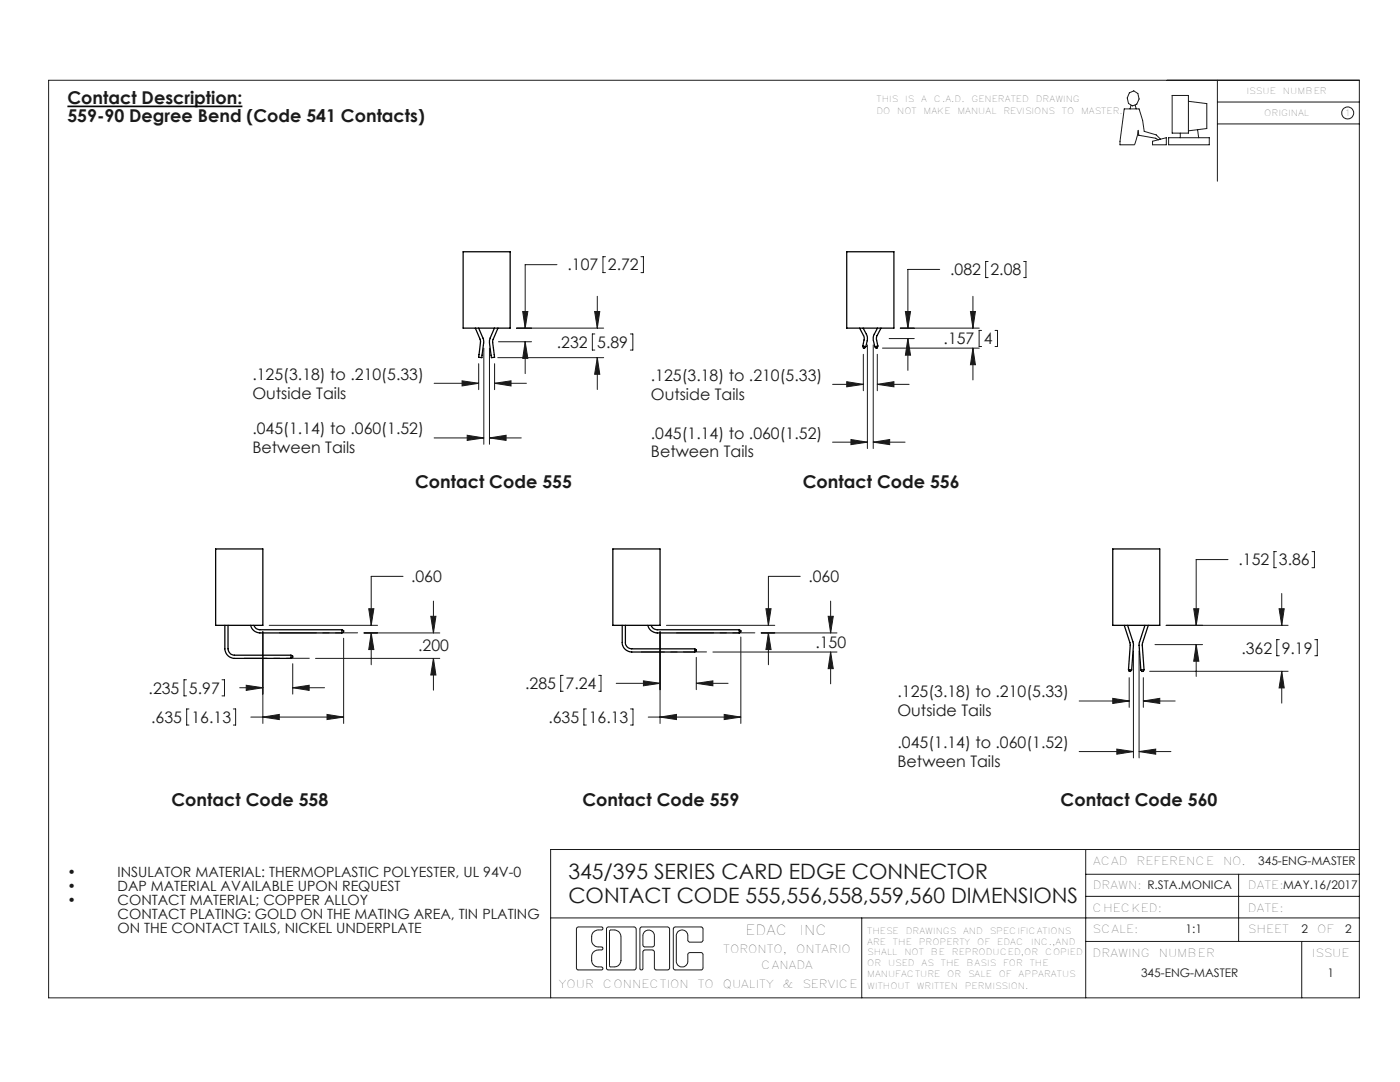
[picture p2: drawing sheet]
<svg xmlns="http://www.w3.org/2000/svg" width="279mm" height="216mm" viewBox="0 0 279 216" stroke-linecap="round" stroke-linejoin="round" font-family="sans-serif">
<path d="M13.5 21.2h34.9" fill="none" stroke="#000" stroke-width=".33"/>
<g fill="none" stroke="#191924" stroke-width=".2">
<path d="M9.7 16h261.6v183.1h-261.6zM225.4 18.5l.9-.4 .8 .6 .2 1.1-.4 1-.9 .3-.8-.5-.2-1.1zM233.9 19.1h3.3v7.5h-3.3zM243 16v20.2M225.7 21.1l-.2 .6M226.6 21l.2 .7M230 28.2l2.8-.7v1.4h-2.8zM231.6 27.8l-.8-.9-2.4-.7-.4-2.2-.7-2.3h-2.9l-.9 7.2h2.9l.6-1.8 .2-1.1 .1 1 3.3 .6 .6 .3M233.2 27.5h8.1v1.4h-8.1zM235.5 26.6v.9M237.2 20.2l3.6 .5v4.9l-3.6 .5M239 25.9l.2 1.6"/>
<path d="M243 20.4h28.3M243 24.7h28.3M111.2 52.8h-6.4v12.7M119.2 59.1v6.4M120.8 51.2h-.5v3.2h.5M127.9 51.2h.5v3.2h-.5M187.5 53.8h-6.3v11.7M194.2 59.1v6.4M197.2 52.2h-.5v3.2h.5M204.3 52.2h.5v3.2h-.5M86.6 76.5h8.9M92.2 76l3.3 .5-3.3 .5z"/>
<path d="M95.5 72.6v5.2M96.6 69.5v19.2M97.7 69.5v19.2M98.7 72.6v5.2M98.7 76.5h6.4M98.7 76.5l3.3-.5v1zM99.3 71.4h21.2M99.5 68.2h6.6M103.1 65.5h17.4M104.3 62.2h1l-.5 3.3zM104.8 68.2v6.3M104.8 68.2l.5 3.3h-1z"/>
<path d="M118.7 62.2h1l-.5 3.3zM118.7 66.6h-.5v3.2h.5M119.2 71.4v6.3M119.2 71.4l.5 3.3h-1zM125.8 66.6h.5v3.2h-.5M166.2 76.7h6.1M169 76.2l3.3 .5-3.3 .5zM172.3 70.7v7.3M173.1 68.8v20.7M174.3 68.8v20.7M175.1 70.7v7.3M175.1 76.7h6.3"/>
<path d="M175.1 76.7l3.3-.5v1zM176.1 69.5h19.3M177.4 67.6h5.1M179.7 65.5h15.7M180.7 62.2h1l-.5 3.3zM181.2 67.6v6.3M181.2 67.6l.5 3.3h-1zM193.7 62.2h1l-.5 3.3zM194.2 69.5v6.3M194.2 69.5l.5 3.3h-1zM195.9 65.9h-.5v3.2h.5M198.6 65.9h.5v3.2h-.5"/>
<path d="M86.6 87.4h10M93.2 86.9l3.4 .5-3.4 .5zM97.7 87.4h6.3M97.7 87.4l3.3-.5v1zM166.2 88.2h6.9M169.8 87.7l3.3 .5-3.3 .5zM174.3 88.2h6.3M174.3 88.2l3.3-.5v1zM80.4 115h-6.3v9.8M86.5 119.9v6.4M159.7 115h-6.3v9.8M165.8 119.9v6.4"/>
<path d="M245.1 111.7h-6.4v13.1M254.7 110.1h-.5v3.2h.5M255.8 118.4v6.4M261.8 110.1h.5v3.2h-.5M37.2 135.6h-.5v3.3h.5M44.3 135.6h.5v3.3h-.5M47.8 137.2h4.7M49.1 136.7l3.4 .5-3.4 .6zM52.5 126v18.4M53.7 124.8h21.7M58.4 132.4v6.1M58.4 137.2h6.4"/>
<path d="M58.4 137.2l3.3-.5v1.1zM63 131.4h24.8M68.6 127.4v17M72.6 126.3h15.2M73.6 121.5h1l-.5 3.3zM74.1 126.3v6.3M74.1 126.3l.5 3.3h-1zM86 123h1l-.5 3.3zM86.5 131.4v6.3M86.5 131.4l.5 3.3h-1zM112.4 134.8h-.5v3.1h.5M119.5 134.8h.4v3.1h-.4"/>
<path d="M123 136.3h8.7M128.4 135.9l3.3 .4-3.3 .5zM131.7 126v18.4M133 124.8h21.6M139 131.2v6.4M139 136.3h6.3M139 136.3l3.3-.4v.9zM142.3 130.1h24.7M147.8 127.1v17.3M151.9 126.3h15.1M152.9 121.5h1l-.5 3.3zM153.4 126.3v6.3"/>
<path d="M153.4 126.3l.5 3.3h-1zM165.3 123h1l-.5 3.3zM165.8 130.1v6.4M165.8 130.1l.5 3.3h-1zM215.4 139.9h10M222.1 139.3l3.3 .6-3.3 .5zM225.4 135.2v5.9M226.2 129.9v21.3M227.3 129.9v21.3M228.2 135.2v5.9M228.2 139.9h6.3M228.2 139.9l3.3-.6v1.1z"/>
<path d="M229.4 133.9h27.7M230.5 128.6h9.5M232.7 124.8h24.4M238.2 121.5h1.1l-.6 3.3zM238.7 128.6l.6 3.3h-1.1zM238.7 128.6v6.4M255.3 121.5h1l-.5 3.3zM255.3 127.6h-.5v3.2h.5M255.8 133.9v6.4M255.8 133.9l.5 3.4h-1zM262.4 127.6h.5v3.2h-.5M37.7 141.5h-.4v3.2h.4"/>
<path d="M46.6 141.5h.4v3.2h-.4M50.1 143.1h18.5M52.5 143.1l3.2-.5v1zM65.3 142.6l3.3 .5-3.3 .5zM117 141.5h-.5v3.2h.5M125.8 141.5h.5v3.2h-.5M129.4 143.1h18.4M131.7 143.1l3.3-.5v1zM144.5 142.6l3.3 .5-3.3 .5zM215.4 150h10.8M222.9 149.5l3.3 .5-3.3 .5zM227.3 150h6.4"/>
<path d="M227.3 150l3.3-.5v1zM216.7 178.9h54.6M216.7 174.4h54.6M216.7 169.5v29.6M247.2 174.4v13.5M271.3 169.5h-161.4v29.6M109.9 183.2h161.4M118.1 186.9a1.32 1.32 0 0 1 1.4-1.3h.5a.3 .3 0 0 0 .3-.3 .3 .3 0 0 0-.3-.3h-4.6l-.3 .1-.1 8 .3 .4h4.7a.3 .3 0 0 0 .3-.3 .3 .3 0 0 0-.3-.3h-.5a1.32 1.32 0 0 1-1.4-1.3M118.1 186.8v.8a1.32 1.32 0 0 0 1.4 1.3h.5a.3 .3 0 0 1 .3 .3 .3 .3 0 0 1-.3 .3h-.5a1.38 1.38 0 0 0-1.4 1.4v.8M121.2 185h5.4l.3 .2 .1 7.9-.3 .4h-5.4l-.3-.2v-8.1zM123.9 191.6a1.38 1.38 0 0 1-1.3 1.3h-.8l-.2-.1v-7.1l.2-.1h.9a1.4 1.4 0 0 1 1.2 1.3v4.8M128.7 189.5l-.2 .1-.2 .3v3.4a.3 .3 0 0 1-.3 .2 .3 .3 0 0 1-.3-.2l.1-8.2 .3-.1h5.2l.3 .1v8.1l-.1 .2-.1 .1h-2.6l-.2-.3-.1-3.4-.3-.3h-1.5"/>
<path d="M128.7 188.9l-.3-.1-.1-.2v-1.9a1.15 1.15 0 0 1 1.2-1.1 1.15 1.15 0 0 1 1.1 1.1l-.1 2.1-.3 .1h-1.5M134.4 185.1l.3-.1h5.2l.3 .1 .1 2.5-.2 .3-2.5 .1-.3-.4v-.9a1.15 1.15 0 0 0-1.2-1.1 1.15 1.15 0 0 0-1.1 1.1v5.1a1.15 1.15 0 0 0 1.1 1.1 1.15 1.15 0 0 0 1.2-1.1v-1.4l.1-.2 .2-.1h2.5l.2 .3v2.8l-.2 .3h-5.4l-.3-.1zM172 183.2v15.9M216.7 187.9h54.6M259.8 187.9v11.2"/>
<circle cx="269" cy="22.5" r="1.19"/>
</g>
<path d="M55.7 126.3h15.7M135 126.3h15.6" fill="none" stroke="#191924" stroke-width=".2" stroke-dasharray="15.2 1.3 1.3 1.3" stroke-dashoffset="7.8"/>
<path d="M48.7 131.4h13M128 130.1h13" fill="none" stroke="#191924" stroke-width=".2" stroke-dasharray="15.2 1.3 1.3 1.3" stroke-dashoffset="10.6"/>
<g fill="#191924">
<path d="M152.9 121.5h1l-.5 3.3zM153.4 126.3l.5 3.3h-1zM165.3 123h1l-.5 3.3zM165.8 130.1l.5 3.3h-1zM73.6 121.5h1l-.5 3.3zM74.1 126.3l.5 3.3h-1zM86 123h1l-.5 3.3zM86.5 131.4l.5 3.3h-1z"/>
<path d="M131.7 143.1l3.3-.5v1zM144.5 142.6l3.3 .5-3.3 .5zM128.4 135.9l3.3 .4-3.3 .5zM139 136.3l3.3-.4v.9zM52.5 143.1l3.2-.5v1zM65.3 142.6l3.3 .5-3.3 .5zM49.1 136.7l3.4 .5-3.4 .6zM58.4 137.2l3.3-.5v1.1zM104.8 68.2l.5 3.3h-1zM104.3 62.2h1l-.5 3.3zM119.2 71.4l.5 3.3h-1zM118.7 62.2h1l-.5 3.3zM92.2 76l3.3 .5-3.3 .5zM98.7 76.5l3.3-.5v1zM97.7 87.4l3.3-.5v1zM93.2 86.9l3.4 .5-3.4 .5zM181.2 67.6l.5 3.3h-1zM180.7 62.2h1l-.5 3.3zM194.2 69.5l.5 3.3h-1zM193.7 62.2h1l-.5 3.3zM174.3 88.2l3.3-.5v1zM169.8 87.7l3.3 .5-3.3 .5zM175.1 76.7l3.3-.5v1zM169 76.2l3.3 .5-3.3 .5zM238.7 128.6l.6 3.3h-1.1zM238.2 121.5h1.1l-.6 3.3zM255.8 133.9l.5 3.4h-1zM255.3 121.5h1l-.5 3.3zM222.9 149.5l3.3 .5-3.3 .5zM227.3 150l3.3-.5v1zM222.1 139.3l3.3 .6-3.3 .5zM228.2 139.9l3.3-.6v1.1z"/>
</g>
<g fill="none" stroke="#000" stroke-width=".25">
<path d="M92.4 50.2h9.4v15.3h-9.4zM169 50.2h9.4v15.3h-9.4zM94.9 65.5l1 2.7-.4 3.1 .7 .1 .4-3.2-.2-.6-.9-2.1M98.7 65.5l-1 2.4 .4 3.5 .6-.1-.4-3.3 1.1-2.5M171.6 65.5l.8 1.7 .1 .5-.3 1.3M172.2 69l.6 .2M172.2 69l.1 .4 .2 .1 .3-.3M172.3 65.5l.8 1.8-.3 1.9M175.1 65.5l-.8 1.8 .3 1.9M175.2 69l-.6 .2M175.2 69l-.1 .4-.3 .1-.2-.3M175.8 65.5l-.9 1.7v.5l.3 1.3"/>
<path d="M43 109.5h9.5v15.3h-9.5zM122.3 109.5h9.4v15.3h-9.4zM222.1 109.5h9.4v15.3h-9.4zM44.9 124.8v4.7a1.97 1.97 0 0 0 1.9 1.9h11.3M45.5 124.8v4.7a1.33 1.33 0 0 0 1.3 1.2h11.3M50 124.8a1.93 1.93 0 0 0 1.9 1.5h16.3M50.7 124.8l.5 .6 .7 .3h16.3M58.1 130.7v.7M58.1 130.7l.3 .2v.3l-.3 .2M68.2 125.7v.6M68.2 125.7l.4 .1v.3l-.4 .2M124.2 124.8v3.4a1.9 1.9 0 0 0 1.9 1.9h12.5"/>
<path d="M124.8 124.8v3.4a1.26 1.26 0 0 0 1.3 1.3h12.5M129.3 124.8a1.93 1.93 0 0 0 1.9 1.5h16.3M129.9 124.8l.6 .6 .7 .3h16.3M138.6 129.5v.6M138.6 129.5l.4 .1v.3l-.4 .2M147.5 125.7v.6M147.5 125.7l.3 .1v.3l-.3 .2M224.4 124.8l1.2 3.8-.4 5M225 124.8l1.2 3.7-.4 5.2M225.2 133.6l.6 .1M225.2 133.6l.2 .3 .2 .1 .2-.3M228.3 133.6l-.6 .1"/>
<path d="M228.3 133.6l-.1 .3-.3 .1-.2-.3M228.5 124.8l-1.2 3.6 .4 5.3M229.2 124.8l-1.2 3.7 .3 5.1"/>
</g>
<g font-size="4.2" fill="#191924">
<text x="113.4" y="175.4">345/395 SERIES CARD EDGE CONNECTOR</text>
<text x="113.4" y="180.1">CONTACT CODE 555,556,558,559,560 DIMENSIONS</text>
</g>
<g font-size="3.5" fill="#191924">
<text x="13.5" y="20.9">Contact Description:</text>
<text x="13.5" y="24.4">559-90 Degree Bend (Code 541 Contacts)</text>
<text x="82.8" y="97.4">Contact Code 555</text>
<text x="160.2" y="97.4">Contact Code 556</text>
<text x="34.2" y="160.9">Contact Code 558</text>
<text x="116.3" y="160.9">Contact Code 559</text>
<text x="211.7" y="160.9">Contact Code 560</text>
</g>
<g font-size="3.2" fill="#191924">
<text x="113.3" y="54">.107</text>
<text x="121.3" y="54">2.72</text>
<text x="189.6" y="54.9">.082</text>
<text x="197.7" y="54.9">2.08</text>
<text x="111.1" y="69.4">.232</text>
<text x="119.2" y="69.4">5.89</text>
<text x="188.3" y="68.7">.157</text>
<text x="196.4" y="68.7">4</text>
<text x="50.4" y="75.8">.125(3.18) to .210(5.33)</text>
<text x="129.9" y="76">.125(3.18) to .210(5.33)</text>
<text x="50.4" y="79.5">Outside Tails</text>
<text x="129.9" y="79.7">Outside Tails</text>
<text x="50.4" y="86.7">.045(1.14) to .060(1.52)</text>
<text x="129.9" y="87.5">.045(1.14) to .060(1.52)</text>
<text x="50.4" y="90.4">Between Tails</text>
<text x="129.9" y="91.3">Between Tails</text>
<text x="247.2" y="112.8">.152</text>
<text x="255.2" y="112.8">3.86</text>
<text x="82" y="116.2">.060</text>
<text x="161.3" y="116.2">.060</text>
<text x="83.4" y="129.9">.200</text>
<text x="162.7" y="129.3">.150</text>
<text x="247.7" y="130.4">.362</text>
<text x="255.8" y="130.4">9.19</text>
<text x="104.8" y="137.5">.285</text>
<text x="112.9" y="137.5">7.24</text>
<text x="29.7" y="138.4">.235</text>
<text x="37.7" y="138.4">5.97</text>
<text x="179.1" y="142.9">Outside Tails</text>
<text x="179.1" y="139.1">.125(3.18) to .210(5.33)</text>
<text x="30.2" y="144.2">.635</text>
<text x="38.2" y="144.2">16.13</text>
<text x="109.4" y="144.2">.635</text>
<text x="117.5" y="144.2">16.13</text>
<text x="179.1" y="149.3">.045(1.14) to .060(1.52)</text>
<text x="179.1" y="153">Between Tails</text>
</g>
<g font-size="2.8" fill="#191924">
<text x="13.5" y="174.9">•</text>
<text x="13.5" y="177.8">•</text>
<text x="23.5" y="174.9">INSULATOR MATERIAL: THERMOPLASTIC POLYESTER, UL 94V-0</text>
<text x="23.5" y="177.8">DAP MATERIAL AVAILABLE UPON REQUEST</text>
<text x="13.5" y="180.6">•</text>
<text x="23.5" y="180.6">CONTACT MATERIAL; COPPER ALLOY</text>
<text x="23.5" y="183.4">CONTACT PLATING: GOLD ON THE MATING AREA, TIN PLATING</text>
<text x="23.5" y="186.2">ON THE CONTACT TAILS, NICKEL UNDERPLATE</text>
</g>
<g font-size="2.7" fill="#191924">
<text x="148.8" y="186.6">EDAC</text>
<text x="159.6" y="186.6">INC</text>
</g>
<g font-size="2.4" fill="#191924">
<text x="251.1" y="172.6">345-ENG-MASTER</text>
<text x="236.6" y="186.2">1:1</text>
<text x="259.8" y="186.2">2</text>
<text x="268.5" y="186.2">2</text>
<text x="227.7" y="195">345-ENG-MASTER</text>
<text x="264.9" y="195">1</text>
</g>
<g font-size="2.2" fill="#191924">
<text x="218.1" y="172.6">ACAD</text>
<text x="226.8" y="172.6">REFERENCE</text>
<text x="244.1" y="172.6">NO.</text>
<text x="218.1" y="177.4">DRAWN: R.STA.MONICA</text>
<text x="249.1" y="177.4">DATE:MAY.16/2017</text>
<text x="218.1" y="181.9">CHECKED:</text>
<text x="249.1" y="181.9">DATE:</text>
<text x="144.3" y="190.2">TORONTO,</text>
<text x="158.9" y="190.2">ONTARIO</text>
<text x="218.1" y="186.2">SCALE:</text>
<text x="218.1" y="191">DRAWING</text>
<text x="231.2" y="191">NUMBER</text>
<text x="249.1" y="186.2">SHEET</text>
<text x="261.8" y="191">ISSUE</text>
<text x="262.9" y="186.2">OF</text>
<text x="111.5" y="197.1">YOUR</text>
<text x="120.3" y="197.1">CONNECTION</text>
<text x="139.2" y="197.1">TO</text>
<text x="144.2" y="197.1">QUALITY</text>
<text x="151.9" y="193.4">CANADA</text>
<text x="156.2" y="197.1">&amp;</text>
<text x="160.1" y="197.1">SERVICE</text>
</g>
<g font-size="1.7" fill="#191924">
<text x="174.9" y="20.3">THIS</text>
<text x="174.9" y="22.7">DO</text>
<text x="179.1" y="22.7">NOT</text>
<text x="180.7" y="20.3">IS</text>
<text x="183.9" y="20.3">A</text>
<text x="184.3" y="22.7">MAKE</text>
<text x="186.4" y="20.3">C.A.D.</text>
<text x="191.1" y="22.7">MANUAL</text>
<text x="193.9" y="20.3">GENERATED</text>
<text x="200.3" y="22.7">REVISIONS</text>
<text x="206.7" y="20.3">DRAWING</text>
<text x="211.9" y="22.7">TO</text>
<text x="215.8" y="22.7">MASTER.</text>
<text x="248.8" y="18.8">ISSUE</text>
<text x="252.3" y="23.2">ORIGINAL</text>
<text x="256" y="18.8">NUMBER</text>
<text x="268.3" y="23.2">1</text>
<text x="173.1" y="186.4">THESE</text>
<text x="173.1" y="188.5">ARE</text>
<text x="173.1" y="190.5">SHALL</text>
<text x="178.2" y="188.5">THE</text>
<text x="180.5" y="190.5">NOT</text>
<text x="180.7" y="186.4">DRAWINGS</text>
<text x="183.3" y="188.5">PROPERTY</text>
<text x="185.8" y="190.5">BE</text>
<text x="190" y="190.5">REPRODUCED,OR</text>
<text x="192.2" y="186.4">AND</text>
<text x="195" y="188.5">OF</text>
<text x="197.5" y="186.4">SPECIFICATIONS</text>
<text x="199" y="188.5">EDAC</text>
<text x="205.8" y="188.5">INC.,AND</text>
<text x="208.6" y="190.5">COPIED</text>
<text x="173.1" y="192.7">OR</text>
<text x="173.1" y="195">MANUFACTURE</text>
<text x="173.1" y="197.3">WITHOUT</text>
<text x="177.2" y="192.7">USED</text>
<text x="183" y="197.3">WRITTEN</text>
<text x="183.9" y="192.7">AS</text>
<text x="187.8" y="192.7">THE</text>
<text x="189.1" y="195">OR</text>
<text x="192.5" y="197.3">PERMISSION.</text>
<text x="192.9" y="192.7">BASIS</text>
<text x="193.2" y="195">SALE</text>
<text x="199.3" y="195">OF</text>
<text x="200.2" y="192.7">FOR</text>
<text x="203.3" y="195">APPARATUS</text>
<text x="205.5" y="192.7">THE</text>
</g>
</svg>
